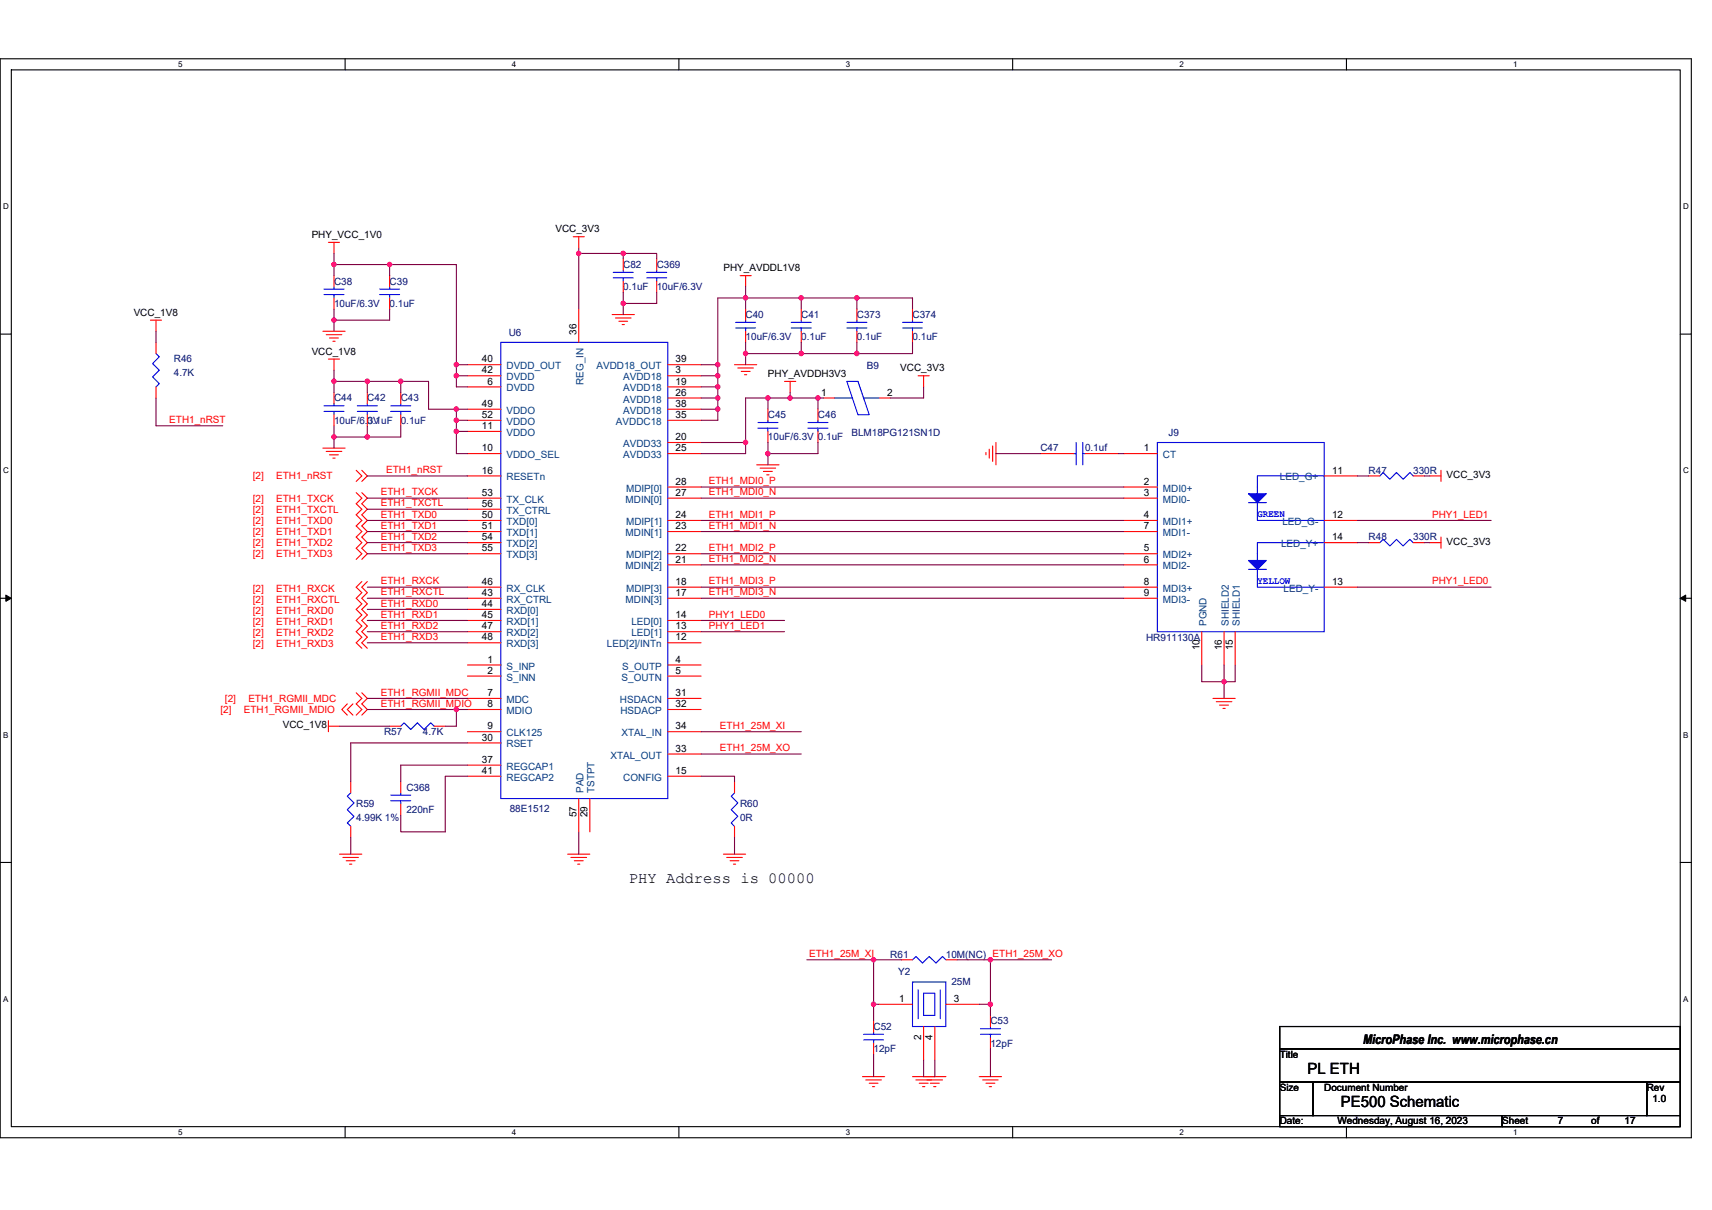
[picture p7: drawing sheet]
<svg xmlns="http://www.w3.org/2000/svg" width="297mm" height="210mm" viewBox="0 0 297 210" stroke-linecap="round" stroke-linejoin="round" font-family="sans-serif">
<path d="M0 10.2h293.5v187.2h-293.5zM2 12.1h289.5v183.4h-289.5z" fill="none" stroke="#000" stroke-width=".19"/>
<g fill="#fff">
<path d="M30.9 10.4h.8v1.6h-.8z"/>
<path d="M30.9 195.7h.8v1.6h-.8z"/>
</g>
<path d="M59.9 10.2v1.9M59.9 195.5v1.9" fill="none" stroke="#000" stroke-width=".19"/>
<g fill="#fff">
<path d="M88.8 10.4h.8v1.6h-.8z"/>
<path d="M88.8 195.7h.8v1.6h-.8z"/>
</g>
<path d="M117.8 10.2v1.9M117.8 195.5v1.9" fill="none" stroke="#000" stroke-width=".19"/>
<g fill="#fff">
<path d="M146.7 10.4h.8v1.6h-.8z"/>
<path d="M146.7 195.7h.8v1.6h-.8z"/>
</g>
<path d="M175.7 10.2v1.9M175.7 195.5v1.9" fill="none" stroke="#000" stroke-width=".19"/>
<g fill="#fff">
<path d="M204.7 10.4h.7v1.6h-.7z"/>
<path d="M204.7 195.7h.7v1.6h-.7z"/>
</g>
<path d="M233.6 10.2v1.9M233.6 195.5v1.9" fill="none" stroke="#000" stroke-width=".19"/>
<g fill="#fff">
<path d="M262.6 10.4h.7v1.6h-.7z"/>
<path d="M262.6 195.7h.7v1.6h-.7z"/>
<path d="M.5 35.1h1v1.5h-1z"/>
<path d="M292 35.1h1v1.5h-1z"/>
<path d="M.5 80.9h1v1.5h-1z"/>
<path d="M292 80.9h1v1.5h-1z"/>
</g>
<path d="M0 58h2M291.5 58h2" fill="none" stroke="#000" stroke-width=".19"/>
<g fill="#fff">
<path d="M.5 126.7h.9v1.6h-.9z"/>
<path d="M292 126.7h.9v1.6h-.9z"/>
</g>
<path d="M0 103.8h2M291.5 103.8h2" fill="none" stroke="#000" stroke-width=".19"/>
<path d="M1 103.3l1 .5-1 .6zM291.5 103.8l1-.5v1.1z" fill="#000" stroke="#000" stroke-width=".17"/>
<g fill="#fff">
<path d="M.5 172.6h.9v1.5h-.9z"/>
<path d="M292 172.6h.9v1.5h-.9z"/>
</g>
<path d="M0 149.7h2M291.5 149.7h2M222 178.1h69.5v3.9h-69.5zM222 182h69.5v5.8h-69.5zM222 187.8h5.8v5.8h-5.8zM222 193.6h38.6v1.9h-38.6zM227.8 187.8h57.9v5.8h-57.9zM260.6 193.6h30.9v1.9h-30.9zM285.7 187.8h5.8v5.8h-5.8z" fill="none" stroke="#000" stroke-width=".19"/>
<g fill="none" stroke="#f00" stroke-width=".19">
<path d="M26.1 55.6h1.9M27.1 55.6v1.9M27.1 59.4v2M56 57.5h3.9M56.6 58.1h2.7M57 42.1h1.9M57.2 58.7h1.5M57.8 59.2h.3M58 42.1v1.9M58 47.8v2M58 51.7v1.9M67.6 47.8v2"/>
<path d="M67.6 51.7v1.9M99.5 41.1h1.9M100.4 41.1v1.9M100.4 53.6v5.8M106.2 54.6h3.9M106.8 55.2h2.7M107.4 55.8h1.5M107.9 56.3h.4M108.1 44.9v2M108.1 48.8v1.9M113.9 44.9v2M113.9 48.8v1.9"/>
<path d="M128.4 47.8h1.9M129.4 47.8v2M129.4 53.6v2M129.4 57.5v1.9M139 53.6v2M139 57.5v1.9M148.7 53.6v2M148.7 57.5v1.9M158.3 53.6v2M158.3 57.5v1.9M27.1 67.1v2M56 77.8h3.9"/>
<path d="M56.6 78.3h2.7M57 62.3h1.9M57.2 78.9h1.5M57.8 79.5h.3M58 62.3v1.9M58 68.1v1.9M58 72v1.9M63.7 68.1v1.9M63.7 72v1.9M69.5 68.1v1.9M69.5 72v1.9M81.1 78.7h5.8"/>
<path d="M81.1 74.9h5.8M81.1 63.3h5.8M81.1 65.2h5.8M81.1 67.1h5.8M81.1 71h5.8M81.1 72.9h5.8M115.9 72.9h5.7M115.9 63.3h5.7M115.9 67.1h5.7M115.9 76.8h5.7M115.9 78.7h5.7M115.9 69.1h5.7"/>
<path d="M115.9 65.2h5.7M115.9 71h5.7M127.4 63.3h3.9M128 63.9h2.7M128.6 64.5h1.6M129.2 65h.4M133.2 71v1.9M133.2 74.9v1.9M136.1 66.2h2M137.1 66.2v1.9M141.9 71v1.9M141.9 74.9v1.9"/>
<path d="M142.9 69.1h1.9M152.5 69.1h2M159.3 65.2h1.9M160.2 65.2v1.9M171.1 78.5v.4M171.6 78v1.5M172.2 77.4v2.7M172.8 76.8v3.9M180.5 78.7h5.8M188.3 78.7h5.7M195 78.7h5.8M61.8 81.6l1 1-1 .9"/>
<path d="M61.8 85.5l1 .9-1 1 1 1-1 .9 1 1-1 1 1 .9-1 1 1 1-1 .9 1 1-1 1M62.8 81.6l.9 1-.9 .9M62.8 85.5l.9 .9-.9 1 .9 1-.9 .9 .9 1-.9 1 .9 .9-.9 1 .9 1-.9 .9 .9 1-.9 1M81.1 82.6h5.8M81.1 86.4h5.8M81.1 88.4h5.8M81.1 90.3h5.8M81.1 92.2h5.8M81.1 94.2h5.8M81.1 96.1h5.8M115.9 86.4h5.7M115.9 84.5h5.7"/>
<path d="M115.9 90.3h5.7M115.9 92.2h5.7M115.9 96.1h5.7M115.9 98h5.7M131.3 80.7h3.9M131.9 81.2h2.7M132.5 81.8h1.5M133 82.4h.4M195 98h5.8M195 96.1h5.8M195 90.3h5.8M195 92.2h5.8"/>
<path d="M195 86.4h5.8M195 84.5h5.8M229.8 82.6h5.7M229.8 90.3h5.7M229.8 94.2h5.7M237.5 82.6h1.9M237.5 94.2h1.9M245.2 82.6h1.9M245.2 94.2h1.9M248.1 94.2h1.9M248.1 82.6h1.9M250 93.2v1.9"/>
<path d="M250 81.6v1.9M62.8 100.9l-1 1 1 .9-1 1 1 1-1 .9 1 1-1 1 1 .9-1 1 1 1-1 .9 1 1M63.7 100.9l-.9 1 .9 .9-.9 1 .9 1-.9 .9 .9 1-.9 1 .9 .9-.9 1 .9 1-.9 .9 .9 1M81.1 103.8h5.8M81.1 105.7h5.8M81.1 107.7h5.8M81.1 101.9h5.8M81.1 109.6h5.8M81.1 111.5h5.8M81.1 115.4h5.8M81.1 117.3h5.8M115.9 109.6h5.7"/>
<path d="M115.9 111.5h5.7M115.9 107.7h5.7M115.9 103.8h5.7M115.9 101.9h5.7M115.9 115.4h5.7M115.9 117.3h5.7M195 103.8h5.8M195 101.9h5.8M208.5 109.6v5.8M212.4 109.6v5.8M214.3 109.6v5.8M229.8 101.9h5.7"/>
<path d="M57 126h1.9M57 125.1v1.9M60.3 122.2l-1 .9 1 1M60.9 135.7v1.9M61.2 122.2l-.9 .9 .9 1M61.8 120.2l1 1-1 1 1 .9-1 1M62.8 120.2l.9 1-.9 1 .9 .9-.9 1M67.6 126h1.9M69.5 135.7v1.9M69.5 139.5v2M75.3 126h2M81.1 127h5.8"/>
<path d="M81.1 128.9h5.8M81.1 132.8h5.8M81.1 134.7h5.8M81.1 121.2h5.8M81.1 123.1h5.8M100.4 138.6v5.8M102.3 138.6v5.8M115.9 134.7h5.7M115.9 130.9h5.7M115.9 127h5.7M115.9 121.2h5.7M115.9 123.1h5.7"/>
<path d="M127.4 135.7v1.9M210.5 121.2h3.8M211 121.8h2.7M211.6 122.4h1.5M212.2 122.9h.4M58.9 148.2h3.9M59.5 148.8h2.7M60.1 149.4h1.5M60.6 150h.4M60.9 143.4v1.9M98.5 148.2h3.8M99.1 148.8h2.7"/>
<path d="M99.6 149.4h1.6M100.2 150h.4M125.5 148.2h3.9M126.1 148.8h2.7M126.7 149.4h1.5M127.3 150h.3M127.4 143.4v1.9M151.6 177.2v1.9M152.5 174.3h5.8M156.4 166.6h1.9M160.2 178.1v5.8M162.2 178.1v5.8"/>
<path d="M164.1 174.3h5.8M164.1 166.6h1.9M171.8 176.2v1.9M149.6 186.8h3.9M150.2 187.4h2.7M150.8 188h1.5M151.4 188.6h.4M151.6 181v2M158.3 186.8h3.9M158.9 187.4h2.7M159.5 188h1.5M160.1 188.6h.4"/>
<path d="M160.2 186.8h3.9M160.8 187.4h2.7M161.4 188h1.6M162 188.6h.4M169.9 186.8h3.9M170.5 187.4h2.7M171.1 188h1.5M171.6 188.6h.4M171.8 180.1v1.9"/>
</g>
<g fill="none" stroke="#00f" stroke-width=".19">
<path d="M56.2 51.1h3.5M56.2 50.2h3.5M58 49.8v.4M58 51.1v.6M65.9 51.1h3.4M65.9 50.2h3.4M67.6 49.8v.4M67.6 51.1v.6M86.9 59.4h29v79.2h-29zM106.4 48.2h3.5M106.4 47.3h3.5M108.1 46.9v.4"/>
<path d="M108.1 48.2v.6M112.2 48.2h3.5M112.2 47.3h3.5M113.9 46.9v.4M113.9 48.2v.6M127.6 56.9h3.5M127.6 55.9h3.5M129.4 55.6v.3M129.4 56.9v.6M137.3 56.9h3.5M137.3 55.9h3.5M139 55.6v.3"/>
<path d="M139 56.9v.6M146.9 56.9h3.5M146.9 55.9h3.5M148.7 55.6v.3M148.7 56.9v.6M156.6 56.9h3.5M156.6 55.9h3.5M158.3 55.6v.3M158.3 56.9v.6M27.1 61.4l.5 .5-1.1 1.2 1.1 1.1-1.1 1.2 1.1 1.2-.5 .5M56.2 71.4h3.5M56.2 70.4h3.5"/>
<path d="M58 70v.4M58 71.4v.6M62 71.4h3.5M62 70.4h3.5M63.7 70v.4M63.7 71.4v.6M67.8 71.4h3.5M67.8 70.4h3.5M69.5 70v.4M69.5 71.4v.6M131.5 74.3h3.5M131.5 73.3h3.5"/>
<path d="M133.2 72.9v.4M133.2 74.3v.6M140.2 74.3h3.5M140.2 73.3h3.5M141.9 72.9v.4M141.9 74.3v.6M144.8 69.1h3.1M146.9 66.2h2l1.9 5.8h-1.9zM149.8 69.1h2.7M186.3 78.7h.4M186.7 76.8v3.9M187.9 76.8v3.9"/>
<path d="M187.9 78.7h.4M200.8 76.8h29v32.8h-29zM216.6 98.8h3.1M216.6 87.2h3.1M218.2 98.8v3.1h11.6M218.2 87.2v3.1h11.6M229.8 82.6h-11.6v3.1M229.8 94.2h-11.6v3.1M239.4 82.6l.6-.6 1.1 1.2 1.2-1.2 1.2 1.2 1.1-1.2 .6 .6M239.4 94.2l.6-.6 1.1 1.1 1.2-1.1 1.2 1.1 1.1-1.1 .6 .6M60.9 137.6l-.6 .6 1.1 1.1-1.1 1.2 1.1 1.2-1.1 1.1 .6 .6M67.8 139h3.5"/>
<path d="M67.8 138h3.5M69.5 126l.6-.6 1.2 1.2 1.1-1.2 1.2 1.2 1.1-1.2 .6 .6M69.5 137.6v.4M69.5 139v.5M127.4 137.6l-.5 .6 1.1 1.1-1.1 1.2 1.1 1.2-1.1 1.1 .5 .6M149.8 179.5h3.5M151.6 179.1v.4M158.3 170.4h5.8v7.7h-5.8zM158.3 166.6l.6-.6 1.2 1.1 1.1-1.1 1.2 1.1 1.1-1.1 .6 .6M159.3 171.8v5M160.2 172.4h2v3.8h-2zM163.1 171.8v5"/>
<path d="M170.1 179.5h3.5M170.1 178.5h3.5M171.8 178.1v.4M171.8 179.5v.6M149.8 180.5h3.5M151.6 180.5v.5"/>
</g>
<g fill="#00f" stroke="#00f" stroke-width=".19">
<path d="M216.6 97.3h3.1l-1.5 1.5z" fill-rule="evenodd"/>
<path d="M216.6 85.7h3.1l-1.5 1.5z" fill-rule="evenodd"/>
</g>
<g fill="none" stroke="#800040" stroke-width=".19">
<path d="M27.1 57.5v1.9M58 44v1.9M58 53.6v2h9.6v-2M58 55.6v1.9M58 45.9h9.6M58 45.9v1.9M67.6 45.9v1.9M67.6 45.9h11.6v17.4M100.4 44h7.7M100.4 43v1M100.4 44v9.6M108.1 44v.9"/>
<path d="M108.1 50.7v2M108.1 52.7v1.9M108.1 44h5.8v.9M113.9 50.7v2h-5.8M129.4 59.4v2M129.4 51.7h-4.9v11.6M129.4 51.7v1.9M129.4 49.8v1.9M129.4 51.7h9.6M139 59.4v2M139 51.7h9.7M139 51.7v1.9"/>
<path d="M148.7 51.7h9.6v1.9M148.7 59.4v2M148.7 51.7v1.9M158.3 59.4v2h-9.6M27.1 69.1v4.8h11.5M58 75.8v2M58 66.2v1.9M58 64.2v2h5.7M58 73.9v1.9h5.7M63.7 73.9v1.9M63.7 66.2v1.9M63.7 66.2h5.8"/>
<path d="M69.5 66.2h4.9v4.8h4.8M69.5 73.9v1.9h-5.8M69.5 66.2v1.9M79.2 71v1.9M79.2 74.9v3.8h1.9M79.2 72.9v2M79.2 74.9h1.9M79.2 72.9h1.9M79.2 71h1.9M79.2 65.2v1.9h1.9M79.2 65.2h1.9M81.1 63.3h-1.9v1.9"/>
<path d="M121.6 76.8h7.8M121.6 65.2h2.9M121.6 67.1h2.9v2M121.6 69.1h2.9M121.6 71h2.9M121.6 63.3h2.9M124.5 65.2v1.9M124.5 69.1v1.9M124.5 71v1.9h-2.9M124.5 63.3v1.9M129.4 61.4v1.9M129.4 76.8v1.9h-7.8"/>
<path d="M129.4 61.4h9.6M133.2 78.7v2M133.2 69.1v1.9M133.2 69.1h-3.8v7.7M133.2 76.8v1.9M133.2 69.1h3.9M137.1 68.1v1M137.1 69.1h4.8M139 61.4h9.7M141.9 76.8v1.9h-8.7M141.9 69.1v1.9M141.9 69.1h1"/>
<path d="M160.2 67.1v2h-5.7M172.8 78.7h7.7M194 78.7h1M63.7 86.4h17.4M63.7 88.4h17.4M63.7 90.3h17.4M63.7 92.2h17.4M63.7 94.2h17.4M63.7 96.1h17.4M63.7 82.6h17.4M121.6 86.4h73.4M121.6 84.5h73.4"/>
<path d="M121.6 90.3h73.4M121.6 96.1h73.4M121.6 98h73.4M121.6 92.2h73.4M235.5 94.2h2M235.5 82.6h2M235.5 90.3h23.2M247.1 94.2h1M247.1 82.6h1M63.7 101.9h17.4M63.7 103.8h17.4M63.7 105.7h17.4"/>
<path d="M63.7 107.7h17.4M63.7 109.6h17.4M63.7 111.5h17.4M121.6 101.9h73.4M121.6 103.8h73.4M121.6 107.7h14.5M121.6 109.6h14.5M208.5 115.4v2.9h3.9M212.4 115.4v2.9M212.4 118.3v2.9M214.3 115.4v2.9h-1.9M235.5 101.9h23.2"/>
<path d="M58.9 126h8.7M63.7 121.2h17.4M63.7 123.1h15.5M79.2 123.1v2.9h-1.9M79.2 123.1h1.9M81.1 128.9h-20.2v6.8M81.1 134.7h-3.8v9.7h-7.8v-2.9M81.1 132.8h-11.6v2.9M121.6 134.7h5.8v1M121.6 127h17.4M121.6 130.9h17.4M60.9 145.3v2.9"/>
<path d="M100.4 144.4v3.8M127.4 145.3v2.9M140 166.6h11.6M151.6 174.3v2.9M151.6 174.3h.9M151.6 166.6h4.8M151.6 166.6v7.7M166 166.6h5.8M169.9 174.3h1.9M171.8 174.3v1.9M171.8 166.6h10.7M171.8 166.6v7.7"/>
<path d="M151.6 183v3.8M160.2 183.9v2.9M162.2 183.9v2.9M171.8 182v4.8"/>
</g>
<g fill="#f0f" stroke="#f0f" stroke-width=".19">
<circle cx="79.2" cy="74.9" r=".38"/>
<circle cx="57.9" cy="55.5" r=".38"/>
<circle cx="57.9" cy="45.9" r=".38"/>
<circle cx="67.6" cy="45.9" r=".38"/>
<circle cx="57.9" cy="75.8" r=".38"/>
<circle cx="63.7" cy="66.2" r=".38"/>
<circle cx="57.9" cy="66.2" r=".38"/>
<circle cx="79.2" cy="72.9" r=".38"/>
<circle cx="79.2" cy="71" r=".38"/>
<circle cx="63.7" cy="75.8" r=".38"/>
<circle cx="69.5" cy="66.2" r=".38"/>
<circle cx="129.3" cy="61.3" r=".38"/>
<circle cx="129.3" cy="51.7" r=".38"/>
<circle cx="124.5" cy="63.3" r=".38"/>
<circle cx="124.5" cy="67.1" r=".38"/>
<circle cx="124.5" cy="65.2" r=".38"/>
<circle cx="124.5" cy="69.1" r=".38"/>
<circle cx="129.4" cy="76.8" r=".38"/>
<circle cx="137.1" cy="69.1" r=".38"/>
<circle cx="133.2" cy="78.7" r=".38"/>
<circle cx="133.2" cy="69.1" r=".38"/>
<circle cx="79.2" cy="123.1" r=".38"/>
<circle cx="124.5" cy="71" r=".38"/>
<circle cx="141.9" cy="69.1" r=".38"/>
<circle cx="79.2" cy="63.3" r=".38"/>
<circle cx="151.6" cy="174.3" r=".38"/>
<circle cx="171.8" cy="166.5" r=".38"/>
<circle cx="171.8" cy="174.3" r=".38"/>
<circle cx="151.6" cy="166.5" r=".38"/>
<circle cx="212.4" cy="118.3" r=".38"/>
<circle cx="100.4" cy="44" r=".38"/>
<circle cx="79.2" cy="65.2" r=".38"/>
<circle cx="108.1" cy="44" r=".38"/>
<circle cx="108.1" cy="52.6" r=".38"/>
<circle cx="148.7" cy="61.3" r=".38"/>
<circle cx="139" cy="61.3" r=".38"/>
<circle cx="148.7" cy="51.7" r=".38"/>
<circle cx="139" cy="51.7" r=".38"/>
</g>
<g font-size="2.7">
<text x="109.1" y="153.3">PHY Address is 00000</text>
<text x="226.9" y="186.3">PL ETH</text>
<text x="232.6" y="192.1">PE500 Schematic</text>
</g>
<text font-size="2.3" x="236.5" y="181.1">MicroPhase Inc. www.microphase.cn</text>
<g font-size="1.7">
<text x="54.1" y="41.3">PHY_VCC_1V0</text>
<text x="96.4" y="40.3">VCC_3V3</text>
<text x="125.5" y="47.1">PHY_AVDDL1V8</text>
<text x="23.2" y="54.8">VCC_1V8</text>
<text x="100" y="58.1" transform="rotate(-90 100 58.1)">36</text>
<text x="54.1" y="61.6">VCC_1V8</text>
<text x="83.6" y="62.9">40</text>
<text x="83.6" y="64.8">42</text>
<text x="117.2" y="62.9">39</text>
<text x="117.2" y="64.8">3</text>
<text x="133.2" y="65.4">PHY_AVDDH3V3</text>
<text x="156.2" y="64.5">VCC_3V3</text>
<text x="83.6" y="70.6">49</text>
<text x="84.6" y="66.7">6</text>
<text x="117.2" y="66.7">19</text>
<text x="117.2" y="68.7">26</text>
<text x="117.2" y="70.6">38</text>
<text x="142.5" y="68.7">1</text>
<text x="153.9" y="68.7">2</text>
<text x="83.6" y="74.5">11</text>
<text x="83.6" y="72.5">52</text>
<text x="117.2" y="76.4">20</text>
<text x="117.2" y="72.5">35</text>
<text x="83.6" y="78.3">10</text>
<text x="83.6" y="82.2">16</text>
<text x="117.2" y="78.3">25</text>
<text x="198.5" y="78.3">1</text>
<text x="231.1" y="82.2">11</text>
<text x="251" y="83">VCC_3V3</text>
<text x="83.6" y="86">53</text>
<text x="83.6" y="88">56</text>
<text x="83.6" y="89.9">50</text>
<text x="117.2" y="84.1">28</text>
<text x="117.2" y="89.9">24</text>
<text x="117.2" y="86">27</text>
<text x="198.5" y="89.9">4</text>
<text x="198.5" y="86">3</text>
<text x="198.5" y="84.1">2</text>
<text x="231.1" y="89.9">12</text>
<text x="83.6" y="91.8">51</text>
<text x="83.6" y="93.8">54</text>
<text x="83.6" y="95.7">55</text>
<text x="117.2" y="95.7">22</text>
<text x="117.2" y="91.8">23</text>
<text x="198.5" y="95.7">5</text>
<text x="198.5" y="91.8">7</text>
<text x="231.1" y="93.8">14</text>
<text x="251" y="94.6">VCC_3V3</text>
<text x="83.6" y="101.5">46</text>
<text x="117.2" y="101.5">18</text>
<text x="117.2" y="97.6">21</text>
<text x="198.5" y="101.5">8</text>
<text x="198.5" y="97.6">6</text>
<text x="231.1" y="101.5">13</text>
<text x="83.6" y="103.4">43</text>
<text x="83.6" y="105.3">44</text>
<text x="83.6" y="107.3">45</text>
<text x="117.2" y="107.3">14</text>
<text x="117.2" y="103.4">17</text>
<text x="198.5" y="103.4">9</text>
<text x="83.6" y="109.2">47</text>
<text x="83.6" y="111.1">48</text>
<text x="117.2" y="109.2">13</text>
<text x="117.2" y="111.1">12</text>
<text x="208.1" y="112.9" transform="rotate(-90 208.1 112.9)">10</text>
<text x="212" y="112.9" transform="rotate(-90 212 112.9)">16</text>
<text x="213.9" y="112.9" transform="rotate(-90 213.9 112.9)">15</text>
<text x="84.6" y="115">1</text>
<text x="84.6" y="116.9">2</text>
<text x="117.2" y="116.9">5</text>
<text x="117.2" y="115">4</text>
<text x="84.6" y="120.8">7</text>
<text x="84.6" y="122.7">8</text>
<text x="117.2" y="120.8">31</text>
<text x="117.2" y="122.7">32</text>
<text x="49.1" y="126.4">VCC_1V8</text>
<text x="83.6" y="128.5">30</text>
<text x="84.6" y="126.6">9</text>
<text x="117.2" y="130.5">33</text>
<text x="117.2" y="126.6">34</text>
<text x="83.6" y="132.4">37</text>
<text x="83.6" y="134.3">41</text>
<text x="117.2" y="134.3">15</text>
<text x="100" y="141.8" transform="rotate(-90 100 141.8)">57</text>
<text x="101.9" y="141.8" transform="rotate(-90 101.9 141.8)">29</text>
<text x="156" y="173.9">1</text>
<text x="165.5" y="173.9">3</text>
<text x="159.8" y="180.4" transform="rotate(-90 159.8 180.4)">2</text>
<text x="161.8" y="180.4" transform="rotate(-90 161.8 180.4)">4</text>
<text x="222" y="183.6">Title</text>
<text x="222" y="189.3">Size</text>
<text x="229.8" y="189.3">Document Number</text>
<text x="285.7" y="189.3">Rev</text>
<text x="286.7" y="191.3">1.0</text>
<text x="222" y="195.1">Date:</text>
<text x="232.1" y="195.1">Wednesday, August 16, 2023</text>
<text x="260.6" y="195.1">Sheet</text>
<text x="270.3" y="195.1">7</text>
<text x="276.1" y="195.1">of</text>
<text x="281.9" y="195.1">17</text>
</g>
<g font-size="1.7" fill="#000080">
<text x="108.1" y="46.5">C82</text>
<text x="113.9" y="46.5">C369</text>
<text x="58" y="49.4">C38</text>
<text x="58" y="53.3">10uF/6.3V</text>
<text x="67.6" y="49.4">C39</text>
<text x="67.6" y="53.3">0.1uF</text>
<text x="108.1" y="50.4">0.1uF</text>
<text x="113.9" y="50.4">10uF/6.3V</text>
<text x="88.3" y="58.3">U6</text>
<text x="129.4" y="55.2">C40</text>
<text x="129.4" y="59">10uF/6.3V</text>
<text x="139" y="55.2">C41</text>
<text x="139" y="59">0.1uF</text>
<text x="148.7" y="55.2">C373</text>
<text x="148.7" y="59">0.1uF</text>
<text x="158.3" y="55.2">C374</text>
<text x="158.3" y="59">0.1uF</text>
<text x="30.2" y="62.9">R46</text>
<text x="30.2" y="65.2">4.7K</text>
<text x="150.4" y="64.1">B9</text>
<text x="58" y="69.7">C44</text>
<text x="63.7" y="69.7">C42</text>
<text x="69.5" y="69.7">C43</text>
<text x="58" y="73.5">10uF/6.3V</text>
<text x="63.7" y="73.5">0.1uF</text>
<text x="69.5" y="73.5">0.1uF</text>
<text x="133.2" y="72.6">C45</text>
<text x="133.2" y="76.4">10uF/6.3V 0.1uF</text>
<text x="141.9" y="72.6">C46</text>
<text x="147.7" y="75.6">BLM18PG121SN1D</text>
<text x="202.7" y="75.6">J9</text>
<text x="180.5" y="78.3">C47</text>
<text x="188.3" y="78.3">0.1uf</text>
<text x="237.5" y="82.2">R47</text>
<text x="245.2" y="82.2">330R</text>
<text x="237.5" y="93.8">R48</text>
<text x="245.2" y="93.8">330R</text>
<text x="198.9" y="111.2">HR911130A</text>
<text x="66.6" y="127.6">R57</text>
<text x="73.4" y="127.6">4.7K</text>
<text x="70.5" y="137.2">C368</text>
<text x="61.8" y="140.1">R59</text>
<text x="61.8" y="142.4">4.99K 1%</text>
<text x="70.5" y="141.1">220nF</text>
<text x="88.5" y="140.9">88E1512</text>
<text x="128.4" y="140.1">R60</text>
<text x="128.4" y="142.4">0R</text>
<text x="154.5" y="166.2">R61</text>
<text x="164.1" y="166.2">10M(NC) ETH1_25M_XO</text>
<text x="155.8" y="169.3">Y2</text>
<text x="165.1" y="171">25M</text>
<text x="151.6" y="178.7">C52</text>
<text x="171.8" y="177.8">C53</text>
<text x="151.6" y="182.6">12pF</text>
<text x="171.8" y="181.6">12pF</text>
</g>
<g font-size="1.7" fill="#004080">
<text x="87.9" y="64.1">DVDD_OUT</text>
<text x="87.9" y="66">DVDD</text>
<text x="103.5" y="64.1">AVDD18_OUT</text>
<text x="108.1" y="66">AVDD18</text>
<text x="87.9" y="67.9">DVDD</text>
<text x="87.9" y="71.8">VDDO</text>
<text x="101.2" y="66.8" transform="rotate(-90 101.2 66.8)">REG_IN</text>
<text x="108.1" y="67.9">AVDD18</text>
<text x="108.1" y="69.8">AVDD18</text>
<text x="108.1" y="71.8">AVDD18</text>
<text x="87.9" y="75.6">VDDO</text>
<text x="87.9" y="73.7">VDDO</text>
<text x="106.9" y="73.7">AVDDC18</text>
<text x="108.1" y="77.6">AVDD33</text>
<text x="87.9" y="79.5">VDDO_SEL</text>
<text x="87.9" y="83.4">RESETn</text>
<text x="108.1" y="79.5">AVDD33</text>
<text x="201.8" y="79.5">CT</text>
<text x="222.1" y="83.4">LED_G+</text>
<text x="87.9" y="87.2">TX_CLK</text>
<text x="87.9" y="89.2">TX_CTRL</text>
<text x="108.5" y="87.2">MDIN[0]</text>
<text x="108.6" y="85.3">MDIP[0]</text>
<text x="201.8" y="87.2">MDI0-</text>
<text x="201.8" y="85.3">MDI0+</text>
<text x="87.9" y="91.1">TXD[0]</text>
<text x="87.9" y="93">TXD[1]</text>
<text x="87.9" y="95">TXD[2]</text>
<text x="108.5" y="93">MDIN[1]</text>
<text x="108.6" y="91.1">MDIP[1]</text>
<text x="201.8" y="91.1">MDI1+</text>
<text x="201.8" y="93">MDI1-</text>
<text x="222.3" y="95">LED_Y+</text>
<text x="222.5" y="91.1">LED_G-</text>
<text x="87.9" y="96.9">TXD[3]</text>
<text x="108.5" y="98.8">MDIN[2]</text>
<text x="108.6" y="96.9">MDIP[2]</text>
<text x="201.8" y="98.8">MDI2-</text>
<text x="201.8" y="96.9">MDI2+</text>
<text x="87.9" y="104.6">RX_CTRL</text>
<text x="87.9" y="106.5">RXD[0]</text>
<text x="87.9" y="102.7">RX_CLK</text>
<text x="108.5" y="104.6">MDIN[3]</text>
<text x="108.6" y="102.7">MDIP[3]</text>
<text x="201.8" y="104.6">MDI3-</text>
<text x="201.8" y="102.7">MDI3+</text>
<text x="222.7" y="102.7">LED_Y-</text>
<text x="87.9" y="108.5">RXD[1]</text>
<text x="87.9" y="110.4">RXD[2]</text>
<text x="87.9" y="112.3">RXD[3]</text>
<text x="105.3" y="112.3">LED[2]/INTn</text>
<text x="109.6" y="110.4">LED[1]</text>
<text x="109.6" y="108.5">LED[0]</text>
<text x="209.3" y="108.6" transform="rotate(-90 209.3 108.6)">PGND</text>
<text x="213.2" y="108.6" transform="rotate(-90 213.2 108.6)">SHIELD2</text>
<text x="215.1" y="108.6" transform="rotate(-90 215.1 108.6)">SHIELD1</text>
<text x="87.9" y="116.2">S_INP</text>
<text x="87.9" y="118.1">S_INN</text>
<text x="107.8" y="118.1">S_OUTN</text>
<text x="107.9" y="116.2">S_OUTP</text>
<text x="87.9" y="122">MDC</text>
<text x="87.9" y="123.9">MDIO</text>
<text x="107.6" y="122">HSDACN</text>
<text x="107.7" y="123.9">HSDACP</text>
<text x="87.9" y="127.8">CLK125</text>
<text x="87.9" y="129.7">RSET</text>
<text x="105.9" y="131.6">XTAL_OUT</text>
<text x="107.8" y="127.8">XTAL_IN</text>
<text x="87.9" y="133.6">REGCAP1</text>
<text x="87.9" y="135.5">REGCAP2</text>
<text x="101.2" y="137.6" transform="rotate(-90 101.2 137.6)">PAD</text>
<text x="103.1" y="137.6" transform="rotate(-90 103.1 137.6)">TSTPT</text>
<text x="108.1" y="135.5">CONFIG</text>
</g>
<g font-size="1.7" fill="#f00">
<text x="29.4" y="73.4">ETH1_nRST</text>
<text x="43.9" y="83.2">[2]</text>
<text x="47.9" y="83.2">ETH1_nRST</text>
<text x="67" y="82.1">ETH1_nRST</text>
<text x="43.9" y="89">[2]</text>
<text x="43.9" y="87">[2]</text>
<text x="47.9" y="89">ETH1_TXCTL</text>
<text x="47.9" y="87">ETH1_TXCK</text>
<text x="66.1" y="86">ETH1_TXCK</text>
<text x="66.1" y="87.9">ETH1_TXCTL</text>
<text x="66.1" y="89.8">ETH1_TXD0</text>
<text x="123" y="86">ETH1_MDI0_N</text>
<text x="123" y="84">ETH1_MDI0_P</text>
<text x="123" y="89.8">ETH1_MDI1_P</text>
<text x="248.5" y="89.8">PHY1_LED1</text>
<text x="43.9" y="92.8">[2]</text>
<text x="43.9" y="90.9">[2]</text>
<text x="43.9" y="94.7">[2]</text>
<text x="47.9" y="92.8">ETH1_TXD1</text>
<text x="47.9" y="90.9">ETH1_TXD0</text>
<text x="47.9" y="94.7">ETH1_TXD2</text>
<text x="66.1" y="91.8">ETH1_TXD1</text>
<text x="66.1" y="93.7">ETH1_TXD2</text>
<text x="66.1" y="95.6">ETH1_TXD3</text>
<text x="123" y="95.6">ETH1_MDI2_P</text>
<text x="123" y="91.8">ETH1_MDI1_N</text>
<text x="43.9" y="96.7">[2]</text>
<text x="47.9" y="96.7">ETH1_TXD3</text>
<text x="66.1" y="101.4">ETH1_RXCK</text>
<text x="123" y="97.5">ETH1_MDI2_N</text>
<text x="123" y="101.4">ETH1_MDI3_P</text>
<text x="248.5" y="101.4">PHY1_LED0</text>
<text x="43.9" y="102.7">[2]</text>
<text x="43.9" y="104.6">[2]</text>
<text x="43.9" y="106.5">[2]</text>
<text x="47.9" y="102.7">ETH1_RXCK</text>
<text x="47.9" y="104.6">ETH1_RXCTL</text>
<text x="47.9" y="106.5">ETH1_RXD0</text>
<text x="66.1" y="103.3">ETH1_RXCTL</text>
<text x="66.1" y="105.3">ETH1_RXD0</text>
<text x="66.1" y="107.2">ETH1_RXD1</text>
<text x="123" y="103.3">ETH1_MDI3_N</text>
<text x="123" y="107.2">PHY1_LED0</text>
<text x="43.9" y="108.5">[2]</text>
<text x="43.9" y="110.4">[2]</text>
<text x="43.9" y="112.3">[2]</text>
<text x="47.9" y="108.5">ETH1_RXD1</text>
<text x="47.9" y="110.4">ETH1_RXD2</text>
<text x="47.9" y="112.3">ETH1_RXD3</text>
<text x="66.1" y="109.1">ETH1_RXD2</text>
<text x="66.1" y="111.1">ETH1_RXD3</text>
<text x="123" y="109.1">PHY1_LED1</text>
<text x="38.3" y="123.7">[2]</text>
<text x="39" y="121.8">[2]</text>
<text x="42.3" y="123.7">ETH1_RGMII_MDIO</text>
<text x="43.1" y="121.8">ETH1_RGMII_MDC</text>
<text x="66.1" y="120.7">ETH1_RGMII_MDC</text>
<text x="66.1" y="122.6">ETH1_RGMII_MDIO</text>
<text x="124.9" y="126.5">ETH1_25M_XI</text>
<text x="124.9" y="130.4">ETH1_25M_XO</text>
<text x="140.4" y="166.1">ETH1_25M_XI</text>
</g>
<g font-size="1.7" fill="#00f">
<text x="218.2" y="89.8">GREEN</text>
<text x="218.2" y="101.4">YELLOW</text>
</g>
<g font-size="1.4">
<text x="30.9" y="11.7">5</text>
<text x="88.8" y="11.7">4</text>
<text x="146.7" y="11.7">3</text>
<text x="204.7" y="11.7">2</text>
<text x="262.6" y="11.7">1</text>
<text x=".5" y="36.3">D</text>
<text x="292" y="36.3">D</text>
<text x=".5" y="82.1">C</text>
<text x="292" y="82.1">C</text>
<text x=".5" y="128">B</text>
<text x="292" y="128">B</text>
<text x=".5" y="173.8">A</text>
<text x="292" y="173.8">A</text>
<text x="30.9" y="197">5</text>
<text x="88.8" y="197">4</text>
<text x="146.7" y="197">3</text>
<text x="204.7" y="197">2</text>
<text x="262.6" y="197">1</text>
</g>
</svg>
